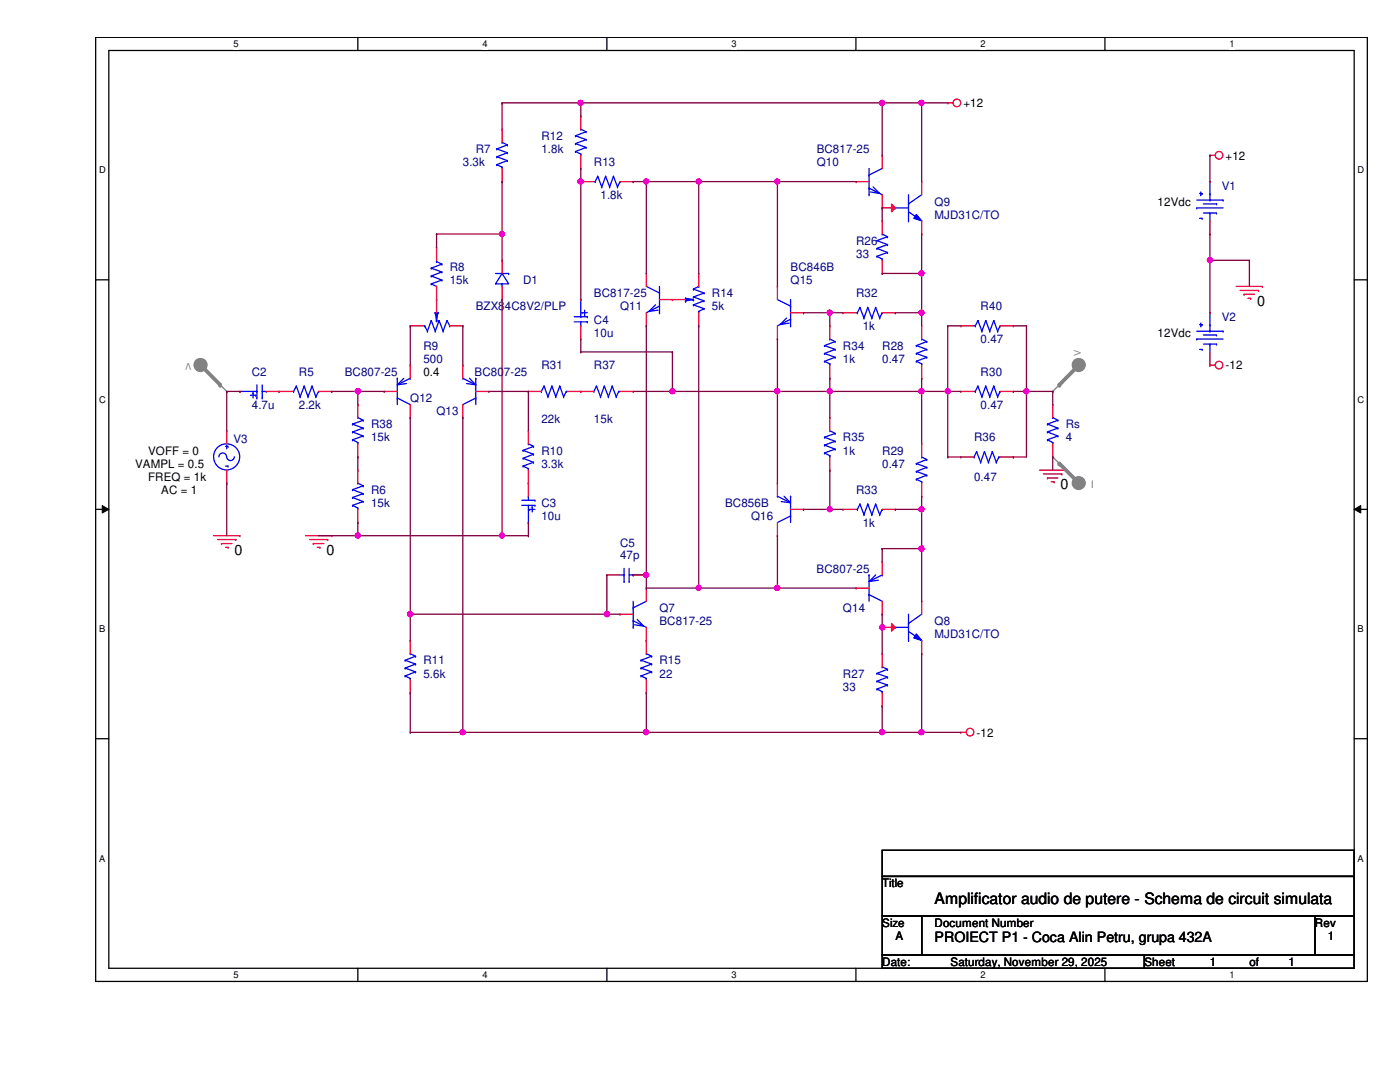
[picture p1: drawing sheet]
<svg xmlns="http://www.w3.org/2000/svg" width="279mm" height="216mm" viewBox="0 0 279 216" stroke-linecap="round" stroke-linejoin="round" font-family="sans-serif">
<path d="M19.1 7.5h253.8v188.3h-253.8zM21.7 10.1h248.6v183.1h-248.6z" fill="none" stroke="#000" stroke-width=".25"/>
<g fill="#fff">
<path d="M46.6 7.7h1v2.1h-1z"/>
<path d="M46.6 193.5h1v2.1h-1z"/>
</g>
<path d="M71.4 7.5v2.6M71.4 193.2v2.6" fill="none" stroke="#000" stroke-width=".25"/>
<g fill="#fff">
<path d="M96.3 7.7h1v2.1h-1z"/>
<path d="M96.3 193.5h1v2.1h-1z"/>
</g>
<path d="M121.1 7.5v2.6M121.1 193.2v2.6" fill="none" stroke="#000" stroke-width=".25"/>
<g fill="#fff">
<path d="M146 7.7h1v2.1h-1z"/>
<path d="M146 193.5h1v2.1h-1z"/>
</g>
<path d="M170.8 7.5v2.6M170.8 193.2v2.6" fill="none" stroke="#000" stroke-width=".25"/>
<g fill="#fff">
<path d="M195.7 7.7h1v2.1h-1z"/>
<path d="M195.7 193.5h1v2.1h-1z"/>
</g>
<path d="M220.5 7.5v2.6M220.5 193.2v2.6" fill="none" stroke="#000" stroke-width=".25"/>
<g fill="#fff">
<path d="M245.4 7.7h1v2.1h-1z"/>
<path d="M245.4 193.5h1v2.1h-1z"/>
<path d="M19.8 32.9h1.3v2.1h-1.3z"/>
<path d="M270.9 32.9h1.3v2.1h-1.3z"/>
<path d="M19.8 78.7h1.3v2.1h-1.3z"/>
<path d="M270.9 78.7h1.3v2.1h-1.3z"/>
</g>
<path d="M19.1 55.8h2.6M270.3 55.8h2.6" fill="none" stroke="#000" stroke-width=".25"/>
<g fill="#fff">
<path d="M19.8 124.5h1.2v2.1h-1.2z"/>
<path d="M270.9 124.5h1.3v2.1h-1.3z"/>
</g>
<path d="M19.1 101.6h2.6M270.3 101.6h2.6" fill="none" stroke="#000" stroke-width=".25"/>
<path d="M20.4 100.9l1.3 .7-1.3 .8zM270.3 101.6l1.3-.7v1.5z" fill="#000"/>
<path d="M20.4 100.9l1.3 .7-1.3 .8zM270.3 101.6l1.3-.7v1.5z" fill="none" stroke="#000" stroke-width=".2"/>
<g fill="#fff">
<path d="M19.8 170.3h1.2v2h-1.2z"/>
<path d="M270.9 170.3h1.3v2h-1.3z"/>
</g>
<path d="M19.1 147.4h2.6M270.3 147.4h2.6M176.1 169.7h94.2v5.2h-94.2zM176.1 174.9h94.2v7.9h-94.2zM176.1 182.8h7.8v7.8h-7.8zM176.1 190.6h52.3v2.6h-52.3zM183.9 182.8h78.5v7.8h-78.5zM228.4 190.6h41.9v2.6h-41.9zM262.4 182.8h7.9v7.8h-7.9z" fill="none" stroke="#000" stroke-width=".25"/>
<g fill="none" stroke="#f00" stroke-width=".25">
<path d="M189.1 20.5h.1M189.1 20.5h1.1M241.5 31h.1M241.5 31h1M246.7 57.1h5.2M247.5 58h3.7M248.3 58.7h.1M248.3 58.7h2.1M249 59.5h.6M249.6 59.5h.1M251.2 58h.1M251.9 57.1h.1"/>
<path d="M241.5 72.9h.1M241.5 72.9h1M207.5 93.8h5.2M208.2 94.6h3.7M209 95.4h.1M209 95.4h2.1M209.8 96.1h.6M210.4 96.1h.1M211.9 94.6h.1M212.7 93.8h.1M42.6 106.9h5.3M43.4 107.7h3.7"/>
<path d="M44.2 108.5h.1M44.2 108.5h2.1M45 109.2h.5M45.5 109.2h.1M47.1 107.7h.1M47.9 106.9h.1M61 106.9h5.2M61.8 107.7h3.6M62.5 108.5h.1M62.5 108.5h2.1M63.3 109.2h.5M63.8 109.2h.1"/>
<path d="M65.4 107.7h.1M66.2 106.9h.1M191.8 146.1h.1M191.8 146.1h1"/>
<circle cx="191" cy="20.5" r=".76"/>
<circle cx="243.3" cy="31" r=".76"/>
<circle cx="243.3" cy="72.8" r=".76"/>
<circle cx="193.6" cy="146.1" r=".76"/>
</g>
<circle cx="215.3" cy="96.4" r="1.28" fill="#808080"/>
<g fill="none" stroke="#808080" stroke-width=".25">
<path d="M210.1 91.2h.1M210.1 91.2l5.2 5.2"/>
<circle cx="215.3" cy="96.4" r="1.28"/>
</g>
<path d="M211.4 92.5l3.9 3.9" fill="none" stroke="#808080" stroke-width=".76"/>
<circle cx="211.4" cy="92.5" r=".38" fill="#808080"/>
<circle cx="215.3" cy="72.8" r="1.3" fill="#808080"/>
<g fill="none" stroke="#808080" stroke-width=".25">
<path d="M210.1 78.1h.1M215.3 72.9l-5.2 5.2"/>
<circle cx="215.3" cy="72.8" r="1.3"/>
</g>
<path d="M215.3 72.9l-3.9 3.9" fill="none" stroke="#808080" stroke-width=".76"/>
<circle cx="211.4" cy="76.8" r=".38" fill="#808080"/>
<circle cx="40" cy="72.8" r="1.3" fill="#808080"/>
<g fill="none" stroke="#808080" stroke-width=".25">
<path d="M40 72.9l5.3 5.2M45.3 78.1h.1"/>
<circle cx="40" cy="72.8" r="1.3"/>
</g>
<path d="M40 72.9l3.9 3.9" fill="none" stroke="#808080" stroke-width=".76"/>
<circle cx="43.9" cy="76.8" r=".38" fill="#808080"/>
<g fill="none" stroke="#00f" stroke-width=".25">
<path d="M99.1 32.9h.1M99.1 31.3h.1M99.1 29.7h.1M99.1 32.9l1.1 .5M99.1 31.3l2.2 .7M99.1 29.7l2.2 .8M100.2 28.4h.1M100.2 33.4h.1M100.2 28.4l1.1 .5M100.2 33.4v.2M101.3 32h.1M101.3 30.5h.1"/>
<path d="M101.3 28.9h.1M101.3 32l-2.2 .9M101.3 30.5l-2.2 .8M101.3 28.9l-2.2 .8M114.9 30.2h.1M114.9 28.7h.1M114.9 27.1h.1M114.9 30.2l1 .5M114.9 28.7l2.1 .7M114.9 27.1l2.1 .8M115.9 25.8h.1M115.9 30.7h.1"/>
<path d="M115.9 25.8l1.1 .5M115.9 30.7v.3M117 29.4h.1M117 27.9h.1M117 26.3h.1M117 29.4l-2.1 .8M117 27.9l-2.1 .8M117 26.3l-2.1 .8M118.5 36.2h.3M118.8 36.2h.1M119.3 35.2h.1M119.3 35.2l-.5 1"/>
<path d="M119.3 35.2l.8 2.1M120.1 37.3h.1M120.9 35.2h.1M120.9 35.2l-.8 2.1M120.9 35.2l.8 2.1M121.7 37.3h.1M122.4 35.2h.1M122.4 35.2l-.7 2.1M122.4 35.2l.8 2.1M123.2 37.3h.1M123.7 36.2h.1M123.7 36.2l-.5 1.1"/>
<path d="M181.3 38.9v5.2M183.9 38.9l-2.6 1.8M238.8 39.9h5.3M239.4 38.6h.5M239.6 38.9h.1M239.6 38.3v.6M239.9 38.6h.1M241.5 39.9h.1M241.5 36.2h.1M241.5 36.2v3.7M244.1 39.9h.1M86.1 53.5h.1"/>
<path d="M86.1 55.1h.1M86.1 56.6h.1M86.1 53.5l2.1 .8M86.1 55.1l2.1 .8M86.1 56.6l1 .5M87.1 57.1h.1M87.1 52.2h.1M87.1 51.9v.3M87.1 52.2l1.1 .5M88.2 52.7h.1M88.2 54.3h.1M88.2 55.9h.1"/>
<path d="M88.2 52.7l-2.1 .8M88.2 54.3l-2.1 .8M88.2 55.9l-2.1 .7M115.9 59.8h.1M115.9 59.8v3.4M129 57.1l2.6 1.4M131.6 58.5h.1M131.6 57.1v5.3M136.8 59.5h.1M136.8 59.5l1.6 .3M136.8 59.5v.5M136.8 59.8h1.6"/>
<path d="M138.4 59.3h.1M138.4 57.7h.1M138.4 59.8h.1M138.4 59.3l2.1 .7M138.4 57.7l2.1 .8M138.4 59.8l-1.6 .2M139.4 57.1h.1M139.4 57.1l-1 .6M140.5 58.5h.1M140.5 58.5l-2.1 .8M175 51.1h.1M175 49.6h.1"/>
<path d="M175 48h.1M175 51.1l1.1 .6M175 49.6l2.1 .8M175 48l2.1 .8M176.1 46.7h.1M176.1 51.7h.1M176.1 46.7l1 .5M176.1 51.7v.2M177.1 50.4h.1M177.1 48.8h.1M177.1 47.2h.1M177.1 50.4l-2.1 .7"/>
<path d="M177.1 48.8l-2.1 .8M177.1 47.2l-2.1 .8M178.7 41.5h.1M178.7 41.5h2.6M181.3 40.7h.1M181.3 44.1h.1M181.3 42.2l2.6 1.9M183.9 44.1h.1M238.8 41.5h.1M238.8 41.5h5.3M239.4 43.6h.5M239.9 43.6h.1"/>
<path d="M240.2 40.7h2.6M240.2 42.5h2.6M241.5 42.5h.1M241.5 42.5v1.6M242.8 40.7h.1M242.8 42.5h.1M47.9 78.1h.1M47.9 78.1h3.4M50 78.9h1M50.5 78.4h.1M50.5 78.4v1M51 78.9h.1"/>
<path d="M51.3 79.4h.1M51.3 78.1h.1M51.3 76.8v2.6M52.3 79.4h.1M52.3 78.1h.8M52.3 76.8v2.6M53.1 78.1h.1M58.3 78.1h.3M58.6 78.1h.1M59.1 77h.1M59.1 77l-.5 1.1M59.1 77l.8 2.2"/>
<path d="M59.9 79.2h.1M60.7 77h.1M60.7 77l-.8 2.2M60.7 77l.8 2.2M61.5 79.2h.1M62.3 77h.1M62.3 77l-.8 2.2M62.3 77l.7 2.2M63 79.2h.1M63.6 78.1h.1M63.6 78.1l-.6 1.1M84.5 65h.3"/>
<path d="M84.8 65h.1M84.8 65l.5 1.1M85.3 66.1h.1M86.1 64h.1M86.1 64l-.8 2.1M86.1 64l.8 2.1M86.9 66.1h.1M86.9 62.4h.1M86.9 62.4l.2 1.6M86.9 62.4h.5M87.1 64h.1M87.1 62.4v1.6"/>
<path d="M87.4 62.4h.1M87.4 62.4l-.3 1.6M87.6 64h.1M87.6 64l.8 2.1M87.6 64l-.7 2.1M88.4 66.1h.1M89.2 64h.1M89.2 64l-.8 2.1M89.2 64l.5 1M89.7 65h.1M108 78.1h.1M108.6 77h.1"/>
<path d="M108.6 77l.7 2.2M108.6 77l-.6 1.1M109.3 79.2h.1M110.2 77h.1M110.2 77l.7 2.2M110.2 77l-.9 2.2M110.9 79.2h.1M111.7 77h.1M111.7 77l.8 2.2M111.7 77l-.8 2.2M112.5 79.2h.1M113 78.1h.1"/>
<path d="M113 78.1l-.5 1.1M113 78.1h.3M114.6 63.2h2.6M114.6 64.2h2.6M115.9 65h.1M115.9 63.2h.1M115.9 64.2v.8M116.2 62.4h.1M116.2 62.4h1M116.7 62.9h.1M116.7 61.9v1M117.2 63.2h.1"/>
<path d="M117.2 64.2h.1M130.8 60.8l-1.3 1.3 1.8-.2M131.6 61.1h.1M131.6 62.4h.1M131.6 61.1l-2.6 1.3M136.8 60h.1M138.4 60.8h.1M138.4 60.8l2.1 .8M139.4 62.1h.1M139.4 62.1v.3M140.5 60h.1M140.5 61.6h.1"/>
<path d="M140.5 60l-2.1 .8M140.5 61.6l-1.1 .5M164.5 72.1h.1M164.5 70.5h.1M164.5 69h.1M164.5 72.1l1.1 .5M164.5 70.5l2.2 .8M164.5 69l2.2 .7M165.6 67.6h.1M165.6 72.6h.1M165.6 72.6v.3M165.6 67.6l1.1 .6"/>
<path d="M166.7 71.3h.1M166.7 69.7h.1M166.7 68.2h.1M166.7 71.3l-2.2 .8M166.7 69.7l-2.2 .8M166.7 68.2l-2.2 .8M182.9 72.1h.1M182.9 70.5h.1M182.9 69h.1M182.9 72.1l1 .5M182.9 70.5l2.1 .8M182.9 69l2.1 .7"/>
<path d="M183.9 67.6h.1M183.9 72.6h.1M183.9 67.6l1.1 .6M183.9 72.6v.3M185 71.3h.1M185 69.7h.1M185 68.2h.1M185 71.3l-2.1 .8M185 69.7l-2.1 .8M185 68.2l-2.1 .8M194.4 78.1h.2M194.6 78.1h.1"/>
<path d="M195.2 77h.1M195.2 77l-.6 1.1M195.2 77l.8 2.2M196 79.2h.1M196.7 77h.1M196.7 77l-.7 2.2M196.7 77l.8 2.2M197.5 79.2h.1M198.3 77h.1M198.3 77l-.8 2.2M198.3 77l.8 2.2M199.1 79.2h.1"/>
<path d="M199.6 78.1h.1M199.6 78.1l-.5 1.1M238.8 67.6h.1M238.8 67.6h5.3M238.8 66.1h5.3M239.4 64.8h.5M239.4 69.7h.5M239.6 65h.1M239.6 64.5v.5M239.9 64.8h.1M239.9 69.7h.1M240.2 66.8h2.6"/>
<path d="M240.2 68.7h2.6M241.5 66.1h.1M241.5 68.7h.1M241.5 62.4h.1M241.5 62.4v3.7M241.5 68.7v1.5M242.8 66.8h.1M242.8 68.7h.1M244.1 66.1h.1M70.4 99.3h.1M70.4 97.7h.1M70.4 87.8h.1"/>
<path d="M70.4 86.2h.1M70.4 84.6h.1M70.4 99.3l2.1 .8M70.4 97.7l2.1 .8M70.4 87.8l1 .5M70.4 86.2l2.1 .8M70.4 84.6l2.1 .8M71.4 96.4h.1M71.4 83.3h.1M71.4 88.3h.1M71.4 96.4l1.1 .5M71.4 88.3v.3"/>
<path d="M71.4 83.3l1.1 .6M72.5 98.5h.1M72.5 96.9h.1M72.5 87h.1M72.5 85.4h.1M72.5 83.9h.1M72.5 98.5l-2.1 .8M72.5 96.9l-2.1 .8M72.5 87l-2.1 .8M72.5 85.4l-2.1 .8M72.5 83.9l-2.1 .7M104.1 99.8h2.7"/>
<path d="M105.5 99h.1M105.5 99v.8M106.8 99.8h.1M155.2 99h.1M155.2 99l2.6 1.3M156.5 99l1.3 1.3-1.9-.2M157.8 99h.1M157.8 99v5.3M164.5 90.4h.1M164.5 88.8h.1M164.5 87.2h.1M164.5 90.4l1.1 .5"/>
<path d="M164.5 88.8l2.2 .8M164.5 87.2l2.2 .9M165.6 85.9h.1M165.6 90.9h.1M165.6 85.9l1.1 .6M165.6 90.9v.3M166.7 89.6h.1M166.7 88.1h.1M166.7 86.5h.1M166.7 89.6l-2.2 .8M166.7 88.1l-2.2 .7M166.7 86.5l-2.2 .7"/>
<path d="M194.4 91.2h.1M194.9 90.1h.1M194.9 90.1l.8 2.1M194.9 90.1l-.5 1.1M195.7 92.2h.1M196.5 90.1h.1M196.5 90.1l.8 2.1M196.5 90.1l-.8 2.1M197.3 92.2h.1M198 90.1h.1M198 90.1l.8 2.1M198 90.1l-.7 2.1"/>
<path d="M198.8 92.2h.1M199.3 91.2h.1M199.3 91.2l-.5 1M199.3 91.2h.3M209 87.8h.1M209 86.2h.1M209 84.6h.1M209 87.8l1.1 .5M209 86.2l2.1 .8M209 84.6l2.1 .8M210.1 83.3h.1M210.1 88.3h.1"/>
<path d="M210.1 83.3l1 .6M210.1 88.3v.3M211.1 87h.1M211.1 85.4h.1M211.1 83.9h.1M211.1 87l-2.1 .8M211.1 85.4l-2.1 .8M211.1 83.9l-2.1 .7M70.4 100.8h.1M70.4 100.8l1 .6M71.4 101.4h.1M71.4 101.4v.2"/>
<path d="M72.5 100.1h.1M72.5 100.1l-2.1 .7M104.1 100.8h2.7M105.5 100.8h.1M105.5 104.3h.1M105.5 100.8v3.5M105.7 101.6h.1M105.7 101.6h1.1M106.2 101.1h.1M106.2 101.1v1M106.8 100.8h.1M157.8 103h.1"/>
<path d="M157.8 103l-2.6 1.3M173.4 118.7h.1M173.4 114.7h.1M173.4 118.7l2.7 1.3M173.4 114.7v5.3M174.8 114.7l-1.4 1.3 1.9-.2M176.1 114.7h.1M176.1 114.7l-2.7 1.3M80.9 134.9h.1M80.9 133.3h.1M80.9 131.7h.1M80.9 134.9l1 .5"/>
<path d="M80.9 133.3l2 .8M80.9 131.7l2 .8M81.9 130.4h.1M81.9 135.4h.1M81.9 130.4l1 .5M81.9 135.4v.2M82.9 134.1h.1M82.9 132.5h.1M82.9 130.9h.1M82.9 134.1l-2 .8M82.9 132.5l-2 .8M82.9 130.9l-2 .8"/>
<path d="M127.9 134.9h.1M127.9 133.3h.1M127.9 131.7h.1M127.9 134.9l1.1 .5M127.9 133.3l2.1 .8M127.9 131.7l2.1 .8M129 130.4h.1M129 135.4h.1M129 130.4l1 .5M129 135.4v.2M130 134.1h.1M130 132.5h.1"/>
<path d="M130 130.9h.1M130 134.1l-2.1 .8M130 132.5l-2.1 .8M130 130.9l-2.1 .8M175 137.5h.1M175 135.9h.1M175 134.4h.1M175 137.5l1.1 .5M175 135.9l2.1 .8M175 134.4l2.1 .7M176.1 133.1h.1M176.1 138h.1"/>
<path d="M176.1 138v.3M176.1 133.1l1 .5M177.1 136.7h.1M177.1 135.1h.1M177.1 133.6h.1M177.1 136.7l-2.1 .8M177.1 135.1l-2.1 .8M177.1 133.6l-2.1 .8"/>
</g>
<g fill="none" stroke="#f00" stroke-width=".25">
<path d="M100.2 25.8h.1M100.2 36.2h.1M100.2 25.8v2.6M100.2 33.6v2.6M115.9 23.2h.1M115.9 33.6h.1M115.9 36.2h.1M115.9 23.2v2.6M115.9 31v2.6M115.9 36.2h2.6M123.7 36.2h2.7M126.4 36.2h.1"/>
<path d="M241.5 36.2h.1M87.1 59.8h.1M87.1 49.3h.1M87.1 49.3v2.6M87.1 57.1v5.3M115.9 59.8h.1M129 54.6h.1M129 54.6v2.5M131.6 59.8h5.2M134.2 59.8h.1M139.4 54.6h.1M139.4 54.6v2.5"/>
<path d="M176.1 44.1h.1M176.1 54.6h.1M176.1 44.1v2.6M176.1 51.9v2.7M241.5 46.7h.1M241.5 44.1v2.6M47.9 78.1h.1M53.1 78.1h5.2M55.7 78.1h.1M63.6 78.1h2.6M66.2 78.1h.1M81.9 65h.1"/>
<path d="M81.9 65h2.6M89.7 65h2.7M92.4 65h.1M105.5 78.1h.1M105.5 78.1h2.5M113.3 78.1h2.6M115.9 67.6h.1M115.9 78.1h.1M115.9 65v2.6M129 65h.1M129 62.4v2.6M139.4 65h.1"/>
<path d="M139.4 62.4v2.6M165.6 65h.1M165.6 75.5h.1M165.6 65v2.6M165.6 72.9v2.6M183.9 65h.1M183.9 75.5h.1M183.9 65v2.6M183.9 72.9v2.6M191.8 78.1h.1M191.8 78.1h2.6M199.6 78.1h2.6"/>
<path d="M202.2 78.1h.1M241.5 62.4h.1M241.5 72.9h.1M241.5 70.2v2.7M71.4 93.8h.1M71.4 80.7h.1M71.4 91.2h.1M71.4 80.7v2.6M71.4 88.6v2.6M71.4 93.8v2.6M105.5 96.4h.1M105.5 96.4v2.6"/>
<path d="M155.2 96.4h.1M155.2 96.4v2.6M165.6 83.3h.1M165.6 93.8h.1M165.6 83.3v2.6M165.6 91.2v2.6M191.8 91.2h.1M191.8 91.2h2.6M199.6 91.2h2.6M202.2 91.2h.1M210.1 80.7h.1M210.1 91.2h.1"/>
<path d="M210.1 80.7v2.6M210.1 88.6v2.6M71.4 104.3h.1M71.4 101.6v2.7M105.5 104.3h.1M155.2 106.9h.1M155.2 104.3v2.6M157.8 101.6h2.6M160.4 101.6h.1M170.9 117.3h.1M170.9 117.3h2.5M176.1 112.1h.1"/>
<path d="M176.1 112.1v2.6M176.1 120v2.6M81.9 127.8h.1M81.9 138.3h.1M81.9 127.8v2.6M81.9 135.6v2.7M129 127.8h.1M129 138.3h.1M129 127.8v2.6M129 135.6v2.7M176.1 122.6h.1M176.1 130.4h.1"/>
<path d="M176.1 130.4v2.7M176.1 138.3v2.6M176.1 140.9h.1"/>
</g>
<path d="M182.9 42.8l1 1.3-1.5-.5z" fill="#00f"/>
<path d="M182.9 42.8l1 1.3-1.5-.5z" fill="none" stroke="#00f" stroke-width=".25"/>
<path d="M177.9 40.7l.8 .8-.8 .7z" fill="#f00"/>
<g fill="none" stroke="#f00" stroke-width=".25">
<path d="M183.9 36.2h.1M183.9 36.2v2.7M100.2 59.8h.1M100.2 51.9h.1M100.2 51.9v2.7M100.2 57.1v2.7M176.1 41.5h.1M176.1 41.5h2.6M177.9 40.7l.8 .8-.8 .7zM183.9 46.7h.1M183.9 44.1v2.6M168.2 62.4h.1"/>
<path d="M168.2 62.4h2.7M176.1 62.4h2.6M178.7 62.4h.1M45.3 85.9h.1M45.3 96.4h.1M45.3 85.9v2.7M45.3 93.8v2.6M183.9 88.6h.1M183.9 99h.1M183.9 88.6v2.6M183.9 96.4v2.6"/>
</g>
<g fill="none" stroke="#00f" stroke-width=".25">
<path d="M98.9 54.6h2.6M100.2 56.6h.1M100.2 54.6l1.3 2h-2.6zM100.2 56.6v.5M101.5 54.6h.1M170.9 62.4h.2M171.1 62.4h.1M171.6 61.3h.1M171.6 61.3l-.5 1.1M171.6 61.3l.8 2.2M172.4 63.5h.1M173.2 61.3h.1"/>
<path d="M173.2 61.3l-.8 2.2M173.2 61.3l.8 2.2M174 63.5h.1M174.8 61.3h.1M174.8 61.3l-.8 2.2M174.8 61.3l.8 2.2M175.6 63.5h.1M176.1 62.4h.1M176.1 62.4l-.5 1.1M45 93h.5M45 89.1h.5M45.2 91.1a.76 .76 0 0 0-.8-.7 .76 .76 0 0 0-.7 .8"/>
<path d="M45.3 89.4h.1M45.3 88.8v.6M45.5 93h.1M45.5 89.1h.1M46.8 91.1a.76 .76 0 0 1-.8 .8 .76 .76 0 0 1-.7-.7M182.9 95.6h.1M182.9 94.1h.1M182.9 92.5h.1M182.9 95.6l1 .5M182.9 94.1l2.1 .7M182.9 92.5l2.1 .8M183.9 91.2h.1"/>
<path d="M183.9 96.1h.1M183.9 91.2l1.1 .5M183.9 96.1v.3M185 94.8h.1M185 93.3h.1M185 91.7h.1M185 94.8l-2.1 .8M185 93.3l-2.1 .8M185 91.7l-2.1 .8M178.7 125.2h.1M178.7 125.2h2.6M181.3 124.4h.1"/>
<path d="M181.3 127.8h.1M181.3 126l2.6 1.8M181.3 122.6v5.2M183.9 127.8h.1M183.9 122.6l-2.6 1.8"/>
<circle cx="45.2" cy="91.2" r="2.61"/>
</g>
<path d="M182.9 126.5l1 1.3-1.5-.5z" fill="#00f"/>
<path d="M182.9 126.5l1 1.3-1.5-.5z" fill="none" stroke="#00f" stroke-width=".25"/>
<path d="M177.9 124.4l.8 .8-.8 .7z" fill="#f00"/>
<g fill="none" stroke="#f00" stroke-width=".25">
<path d="M170.9 36.2h.1M170.9 36.2h2.5M176.1 31h.1M176.1 31v2.6M176.1 38.9v2.6M155.2 57.1h.1M155.2 57.1v2.7M176.1 41.5h.1M76.7 78.1h.1M76.7 78.1h2.6M81.9 72.9h.1M81.9 72.9v2.6"/>
<path d="M92.4 72.9h.1M92.4 72.9v2.6M95 78.1h2.6M97.6 78.1h.1M115.9 78.1h.1M115.9 78.1h2.6M123.7 78.1h2.7M126.4 78.1h.1M155.2 67.6h.1M155.2 65v2.6M157.8 62.4h2.6M160.4 62.4h.1"/>
<path d="M191.8 65h.1M191.8 65h2.6M199.6 65h2.6M202.2 65h.1M81.9 83.3h.1M81.9 80.7v2.6M92.4 83.3h.1M92.4 80.7v2.6M105.5 85.9h.1M105.5 96.4h.1M105.5 85.9v2.7M105.5 93.8v2.6"/>
<path d="M121.1 114.7h.1M121.1 114.7h2.6M126.4 114.7h2.6M129 114.7h.1M129 117.3h.1M129 117.3v2.7M168.2 101.6h.1M168.2 101.6h2.7M176.1 101.6h2.6M178.7 101.6h.1M183.9 120h.1M183.9 120v2.6"/>
<path d="M123.7 122.6h.1M123.7 122.6h2.7M129 127.8h.1M129 125.2v2.6M176.1 125.2h.1M176.1 125.2h2.6M177.9 124.4l.8 .8-.8 .7zM183.9 130.4h.1M183.9 127.8v2.6"/>
</g>
<g fill="none" stroke="#00f" stroke-width=".25">
<path d="M173.4 34.9h.1M173.4 37.5h.1M173.4 38.9h.1M173.4 37.5l2.7 1.4M173.4 33.6v5.3M174.2 37.3l1.4 1.3-1.9-.3M176.1 33.6l-2.7 1.3M155.2 59.8l2.6 1.3M157.8 59.8v5.2M79.3 79.4h.1M79.3 75.5h.1M79.3 79.4l2.6 1.3"/>
<path d="M79.3 75.5v5.2M80.6 75.5l-1.3 1.3 1.8-.3M81.9 75.5h.1M81.9 75.5l-2.6 1.3M92.4 75.5h.1M92.4 75.5l2.6 1.3M93.7 75.5l1.3 1.3-1.9-.3M95 79.4h.1M95 75.5h.1M95 79.4l-2.6 1.3M95 75.5v5.2M118.5 78.1h.1"/>
<path d="M119 77h.1M119 77l.8 2.2M119 77l-.5 1.1M119.8 79.2h.1M120.6 77h.1M120.6 77l.8 2.2M120.6 77l-.8 2.2M121.4 79.2h.1M122.2 77h.1M122.2 77l.8 2.2M122.2 77l-.8 2.2M123 79.2h.1"/>
<path d="M123.5 78.1h.1M123.5 78.1l-.5 1.1M123.5 78.1h.2M157 63.5l-1.3 1.3 1.8-.3M157.8 61.1h.1M157.8 63.7h.1M157.8 65h.1M157.8 63.7l-2.6 1.3M194.4 65h.2M194.6 65h.1M195.2 64h.1M195.2 64l-.6 1"/>
<path d="M195.2 64l.8 2.1M196 66.1h.1M196.7 64h.1M196.7 64l-.7 2.1M196.7 64l.8 2.1M197.5 66.1h.1M198.3 64h.1M198.3 64l-.8 2.1M198.3 64l.8 2.1M199.1 66.1h.1M199.6 65h.1M199.6 65l-.5 1.1"/>
<path d="M104.4 93h.1M104.4 91.4h.1M104.4 89.9h.1M104.4 93l1.1 .5M104.4 91.4l2.1 .8M104.4 89.9l2.1 .7M105.5 88.6h.1M105.5 93.5h.1M105.5 88.6l1 .5M105.5 93.5v.3M106.5 92.2h.1M106.5 90.6h.1"/>
<path d="M106.5 89.1h.1M106.5 92.2l-2.1 .8M106.5 90.6l-2.1 .8M106.5 89.1l-2.1 .8M123.7 114.7h.8M124.5 116h.1M124.5 114.7h.1M124.5 113.4v2.6M125.6 116h.1M125.6 113.4v2.6M125.6 114.7h.8M126.4 114.7h.1"/>
<path d="M126.4 120v5.2M129 120l-2.6 1.3M170.9 101.6h.2M171.1 101.6h.1M171.6 100.6h.1M171.6 100.6l-.5 1M171.6 100.6l.8 2.1M172.4 102.7h.1M173.2 100.6h.1M173.2 100.6l-.8 2.1M173.2 100.6l.8 2.1M174 102.7h.1"/>
<path d="M174.8 100.6h.1M174.8 100.6l-.8 2.1M174.8 100.6l.8 2.1M175.6 102.7h.1M176.1 101.6h.1M176.1 101.6l-.5 1.1M126.4 121.3h.1M126.4 123.9h.1M126.4 125.2h.1M126.4 123.9l2.6 1.3M127.2 123.6l1.2 1.3-1.8-.2"/>
</g>
<path d="M100.2 20.5h.1M100.2 20.5h75.9M115.9 20.5h.1" fill="none" stroke="#800040" stroke-width=".25"/>
<circle cx="176.1" cy="20.5" r=".51" fill="#f0f"/>
<circle cx="176.1" cy="20.5" r=".51" fill="none" stroke="#f0f" stroke-width=".25"/>
<circle cx="115.9" cy="20.5" r=".51" fill="#f0f"/>
<circle cx="115.9" cy="20.5" r=".51" fill="none" stroke="#f0f" stroke-width=".25"/>
<path d="M176.1 20.5h.1M176.1 20.5h7.8" fill="none" stroke="#800040" stroke-width=".25"/>
<circle cx="183.9" cy="20.5" r=".51" fill="#f0f"/>
<circle cx="183.9" cy="20.5" r=".51" fill="none" stroke="#f0f" stroke-width=".25"/>
<path d="M100.2 36.2h.1M100.2 36.2v10.5M176.1 20.5h.1M176.1 20.5v10.5M183.9 20.5h.1M183.9 20.5v15.7M183.9 20.5h5.2" fill="none" stroke="#800040" stroke-width=".25"/>
<circle cx="100.2" cy="46.7" r=".5" fill="#f0f"/>
<circle cx="100.2" cy="46.7" r=".5" fill="none" stroke="#f0f" stroke-width=".25"/>
<path d="M115.9 33.6h.1M115.9 33.6v2.6M126.4 36.2h.1M126.4 36.2h2.6M139.4 36.2h.1M139.4 36.2h15.8M139.4 36.2v18.4" fill="none" stroke="#800040" stroke-width=".25"/>
<circle cx="155.1" cy="36.2" r=".5" fill="#f0f"/>
<circle cx="155.1" cy="36.2" r=".5" fill="none" stroke="#f0f" stroke-width=".25"/>
<circle cx="139.4" cy="36.2" r=".49" fill="#f0f"/>
<circle cx="139.4" cy="36.2" r=".49" fill="none" stroke="#f0f" stroke-width=".25"/>
<path d="M155.2 36.2h.1M155.2 36.2v20.9M155.2 36.2h15.7M87.1 46.7h.1M87.1 46.7h13.1M176.1 54.6h.1M176.1 54.6h7.8M183.9 46.7h.1M183.9 54.6h.1M183.9 46.7v15.7" fill="none" stroke="#800040" stroke-width=".25"/>
<circle cx="183.9" cy="62.4" r=".5" fill="#f0f"/>
<circle cx="183.9" cy="62.4" r=".5" fill="none" stroke="#f0f" stroke-width=".25"/>
<circle cx="183.9" cy="54.5" r=".51" fill="#f0f"/>
<circle cx="183.9" cy="54.5" r=".51" fill="none" stroke="#f0f" stroke-width=".25"/>
<path d="M241.5 31h.1M241.5 31v5.2M160.4 62.4h.1M160.4 62.4h7.8M165.6 62.4h.1M165.6 62.4v2.6" fill="none" stroke="#800040" stroke-width=".25"/>
<circle cx="165.6" cy="62.4" r=".49" fill="#f0f"/>
<circle cx="165.6" cy="62.4" r=".49" fill="none" stroke="#f0f" stroke-width=".25"/>
<path d="M81.9 65h.1M81.9 65v7.9M92.4 65h.1M92.4 65v7.9M129 65h.1M129 65v49.7M178.7 62.4h.1M178.7 62.4h5.2M183.9 62.4h.1M183.9 62.4v2.6" fill="none" stroke="#800040" stroke-width=".25"/>
<circle cx="129" cy="114.7" r=".5" fill="#f0f"/>
<circle cx="129" cy="114.7" r=".5" fill="none" stroke="#f0f" stroke-width=".25"/>
<g fill="none" stroke="#800040" stroke-width=".25">
<path d="M241.5 46.7h.1M241.5 46.7v5.2M45.3 78.1h.1M45.3 78.1h2.6M45.3 78.1v7.8M66.2 78.1h.1M66.2 78.1h5.2M139.4 65h.1M139.4 65v52.3M155.2 67.6h.1M155.2 78.1h.1M155.2 67.6v28.8"/>
<path d="M165.6 75.5h.1M165.6 78.1h.1M165.6 75.5v7.8M183.9 75.5h.1M183.9 75.5v2.6h-28.7"/>
</g>
<circle cx="165.6" cy="78.1" r=".5" fill="#f0f"/>
<circle cx="165.6" cy="78.1" r=".5" fill="none" stroke="#f0f" stroke-width=".25"/>
<path d="M183.9 78.1h.1M183.9 78.1h5.2M183.9 78.1v10.5" fill="none" stroke="#800040" stroke-width=".25"/>
<circle cx="183.9" cy="78.1" r=".51" fill="#f0f"/>
<circle cx="183.9" cy="78.1" r=".51" fill="none" stroke="#f0f" stroke-width=".25"/>
<path d="M241.5 51.9h.1M241.5 51.9h7.8M241.5 51.9v10.5" fill="none" stroke="#800040" stroke-width=".25"/>
<circle cx="241.5" cy="51.9" r=".51" fill="#f0f"/>
<circle cx="241.5" cy="51.9" r=".51" fill="none" stroke="#f0f" stroke-width=".25"/>
<path d="M249.3 51.9h.1M249.3 51.9v5.2M81.9 83.3h.1M81.9 83.3v39.3" fill="none" stroke="#800040" stroke-width=".25"/>
<circle cx="81.9" cy="122.5" r=".51" fill="#f0f"/>
<circle cx="81.9" cy="122.5" r=".51" fill="none" stroke="#f0f" stroke-width=".25"/>
<path d="M92.4 83.3h.1M92.4 83.3v62.8" fill="none" stroke="#800040" stroke-width=".25"/>
<circle cx="92.3" cy="146.1" r=".51" fill="#f0f"/>
<circle cx="92.3" cy="146.1" r=".51" fill="none" stroke="#f0f" stroke-width=".25"/>
<path d="M45.3 96.4h.1M45.3 96.4v10.5M165.6 93.8h.1M165.6 93.8v7.8M183.9 99h.1M183.9 99v2.6M160.4 101.6h.1M160.4 101.6h7.8M165.6 101.6h.1" fill="none" stroke="#800040" stroke-width=".25"/>
<circle cx="165.6" cy="101.6" r=".49" fill="#f0f"/>
<circle cx="165.6" cy="101.6" r=".49" fill="none" stroke="#f0f" stroke-width=".25"/>
<path d="M178.7 101.6h.1M178.7 101.6h5.2M183.9 101.6h.1M183.9 101.6v7.9" fill="none" stroke="#800040" stroke-width=".25"/>
<circle cx="183.9" cy="109.5" r=".51" fill="#f0f"/>
<circle cx="183.9" cy="109.5" r=".51" fill="none" stroke="#f0f" stroke-width=".25"/>
<circle cx="183.9" cy="101.6" r=".5" fill="#f0f"/>
<circle cx="183.9" cy="101.6" r=".5" fill="none" stroke="#f0f" stroke-width=".25"/>
<path d="M71.4 106.9h.1M71.4 106.9h28.8" fill="none" stroke="#800040" stroke-width=".25"/>
<circle cx="71.4" cy="106.8" r=".51" fill="#f0f"/>
<circle cx="71.4" cy="106.8" r=".51" fill="none" stroke="#f0f" stroke-width=".25"/>
<path d="M139.4 117.3h.1M155.2 106.9h.1M155.2 106.9v10.4h-15.8" fill="none" stroke="#800040" stroke-width=".25"/>
<circle cx="155.1" cy="117.3" r=".51" fill="#f0f"/>
<circle cx="155.1" cy="117.3" r=".51" fill="none" stroke="#f0f" stroke-width=".25"/>
<circle cx="139.4" cy="117.3" r=".5" fill="#f0f"/>
<circle cx="139.4" cy="117.3" r=".5" fill="none" stroke="#f0f" stroke-width=".25"/>
<path d="M155.2 117.3h.1M155.2 117.3h15.7M81.9 122.6h.1M81.9 122.6h39.2" fill="none" stroke="#800040" stroke-width=".25"/>
<circle cx="121.1" cy="122.5" r=".51" fill="#f0f"/>
<circle cx="121.1" cy="122.5" r=".51" fill="none" stroke="#f0f" stroke-width=".25"/>
<g fill="none" stroke="#800040" stroke-width=".25">
<path d="M202.2 78.1h.1M202.2 78.1h2.7M204.9 78.1h.1M204.9 78.1v13.1h-2.7M210.1 78.1h.1M210.1 78.1v2.6M202.2 91.2h.1M210.1 91.2h.1M210.1 91.2v2.6M121.1 114.7h.1M121.1 114.7v7.9M81.9 122.6h.1"/>
<path d="M81.9 138.3h.1M81.9 122.6v5.2M81.9 138.3v7.8M129 138.3h.1M129 138.3v7.8h-47.1M183.9 130.4h.1M183.9 130.4v15.7M81.9 146.1h.1M92.4 146.1h.1M183.9 146.1h.1M183.9 146.1h7.9"/>
</g>
<circle cx="204.8" cy="78.1" r=".5" fill="#f0f"/>
<circle cx="204.8" cy="78.1" r=".5" fill="none" stroke="#f0f" stroke-width=".25"/>
<path d="M189.1 78.1h.1M189.1 78.1v13.1M204.9 78.1h.1M204.9 78.1h5.2M189.1 91.2h.1M189.1 91.2h2.7" fill="none" stroke="#800040" stroke-width=".25"/>
<circle cx="189.1" cy="78.1" r=".51" fill="#f0f"/>
<circle cx="189.1" cy="78.1" r=".51" fill="none" stroke="#f0f" stroke-width=".25"/>
<path d="M71.4 78.1h.1M71.4 78.1v2.6M189.1 78.1h.1M189.1 78.1h2.7M71.4 91.2h.1M71.4 91.2v2.6" fill="none" stroke="#800040" stroke-width=".25"/>
<circle cx="71.4" cy="78.1" r=".51" fill="#f0f"/>
<circle cx="71.4" cy="78.1" r=".51" fill="none" stroke="#f0f" stroke-width=".25"/>
<g fill="none" stroke="#800040" stroke-width=".25">
<path d="M87.1 46.7h.1M87.1 46.7v2.6M71.4 78.1h.1M71.4 78.1h5.3M105.5 78.1h.1M105.5 78.1v7.8M126.4 114.7h.1M126.4 114.7h2.6M129 117.3h.1M129 114.7h.1M129 117.3h10.4M129 114.7v2.6"/>
<path d="M176.1 109.5h.1M176.1 109.5h7.8M183.9 109.5h.1M183.9 109.5v10.5M121.1 122.6h.1M121.1 122.6h2.6M176.1 122.6h.1M176.1 125.2h.1M176.1 122.6v7.8"/>
</g>
<circle cx="176.1" cy="125.2" r=".51" fill="#f0f"/>
<circle cx="176.1" cy="125.2" r=".51" fill="none" stroke="#f0f" stroke-width=".25"/>
<path d="M129 36.2h.1M129 36.2v18.4M129 36.2h10.4M176.1 109.5h.1M176.1 109.5v2.6" fill="none" stroke="#800040" stroke-width=".25"/>
<circle cx="129" cy="36.2" r=".5" fill="#f0f"/>
<circle cx="129" cy="36.2" r=".5" fill="none" stroke="#f0f" stroke-width=".25"/>
<path d="M100.2 20.5h.1M100.2 20.5v5.3M115.9 36.2h.1M115.9 36.2v23.6" fill="none" stroke="#800040" stroke-width=".25"/>
<circle cx="115.9" cy="36.2" r=".5" fill="#f0f"/>
<circle cx="115.9" cy="36.2" r=".5" fill="none" stroke="#f0f" stroke-width=".25"/>
<path d="M100.2 59.8h.1M100.2 59.8v47.1" fill="none" stroke="#800040" stroke-width=".25"/>
<circle cx="100.2" cy="106.8" r=".5" fill="#f0f"/>
<circle cx="100.2" cy="106.8" r=".5" fill="none" stroke="#f0f" stroke-width=".25"/>
<path d="M100.2 46.7h.1M100.2 46.7v5.2M63.6 106.9h7.8M71.4 104.3h.1M71.4 106.9h.1M71.4 104.3v2.6M100.2 106.9h5.3M105.5 106.9h.1M105.5 104.3v2.6M129 146.1h47.1M176.1 146.1h.1" fill="none" stroke="#800040" stroke-width=".25"/>
<circle cx="128.9" cy="146.1" r=".51" fill="#f0f"/>
<circle cx="128.9" cy="146.1" r=".51" fill="none" stroke="#f0f" stroke-width=".25"/>
<circle cx="176.1" cy="146.1" r=".51" fill="#f0f"/>
<circle cx="176.1" cy="146.1" r=".51" fill="none" stroke="#f0f" stroke-width=".25"/>
<path d="M176.1 140.9h.1M176.1 140.9v5.2h7.8M183.9 146.1h.1" fill="none" stroke="#800040" stroke-width=".25"/>
<circle cx="183.9" cy="146.1" r=".51" fill="#f0f"/>
<circle cx="183.9" cy="146.1" r=".51" fill="none" stroke="#f0f" stroke-width=".25"/>
<path d="M134.2 70.2h.1M134.2 70.2v7.9h21M155.2 78.1h.1" fill="none" stroke="#800040" stroke-width=".25"/>
<circle cx="134.2" cy="78.1" r=".51" fill="#f0f"/>
<circle cx="134.2" cy="78.1" r=".51" fill="none" stroke="#f0f" stroke-width=".25"/>
<circle cx="155.1" cy="78.1" r=".51" fill="#f0f"/>
<circle cx="155.1" cy="78.1" r=".51" fill="none" stroke="#f0f" stroke-width=".25"/>
<g fill="none" stroke="#800040" stroke-width=".25">
<path d="M115.9 23.2h.1M115.9 20.5v2.7M176.1 41.5h.1M176.1 41.5v2.6M97.6 78.1h7.9M105.5 78.1h.1M115.9 70.2h.1M115.9 67.6v2.6M115.9 70.2h18.3M126.4 78.1h7.8M134.2 78.1h.1M134.2 70.2h.1"/>
<path d="M189.1 65h.1M189.1 78.1h.1M189.1 65h2.7M189.1 65v13.1M202.2 65h2.7M204.9 65h.1M204.9 78.1h.1M204.9 65v13.1"/>
</g>
<circle cx="176.1" cy="20.5" r=".51" fill="#f0f"/>
<circle cx="176.1" cy="20.5" r=".51" fill="none" stroke="#f0f" stroke-width=".25"/>
<circle cx="115.9" cy="20.5" r=".51" fill="#f0f"/>
<circle cx="115.9" cy="20.5" r=".51" fill="none" stroke="#f0f" stroke-width=".25"/>
<circle cx="183.9" cy="20.5" r=".51" fill="#f0f"/>
<circle cx="183.9" cy="20.5" r=".51" fill="none" stroke="#f0f" stroke-width=".25"/>
<circle cx="100.2" cy="46.7" r=".5" fill="#f0f"/>
<circle cx="100.2" cy="46.7" r=".5" fill="none" stroke="#f0f" stroke-width=".25"/>
<circle cx="155.1" cy="36.2" r=".5" fill="#f0f"/>
<circle cx="155.1" cy="36.2" r=".5" fill="none" stroke="#f0f" stroke-width=".25"/>
<circle cx="139.4" cy="36.2" r=".49" fill="#f0f"/>
<circle cx="139.4" cy="36.2" r=".49" fill="none" stroke="#f0f" stroke-width=".25"/>
<circle cx="183.9" cy="62.4" r=".5" fill="#f0f"/>
<circle cx="183.9" cy="62.4" r=".5" fill="none" stroke="#f0f" stroke-width=".25"/>
<circle cx="183.9" cy="54.5" r=".51" fill="#f0f"/>
<circle cx="183.9" cy="54.5" r=".51" fill="none" stroke="#f0f" stroke-width=".25"/>
<circle cx="165.6" cy="62.4" r=".49" fill="#f0f"/>
<circle cx="165.6" cy="62.4" r=".49" fill="none" stroke="#f0f" stroke-width=".25"/>
<circle cx="129" cy="114.7" r=".5" fill="#f0f"/>
<circle cx="129" cy="114.7" r=".5" fill="none" stroke="#f0f" stroke-width=".25"/>
<circle cx="165.6" cy="78.1" r=".5" fill="#f0f"/>
<circle cx="165.6" cy="78.1" r=".5" fill="none" stroke="#f0f" stroke-width=".25"/>
<circle cx="183.9" cy="78.1" r=".51" fill="#f0f"/>
<circle cx="183.9" cy="78.1" r=".51" fill="none" stroke="#f0f" stroke-width=".25"/>
<circle cx="241.5" cy="51.9" r=".51" fill="#f0f"/>
<circle cx="241.5" cy="51.9" r=".51" fill="none" stroke="#f0f" stroke-width=".25"/>
<circle cx="81.9" cy="122.5" r=".51" fill="#f0f"/>
<circle cx="81.9" cy="122.5" r=".51" fill="none" stroke="#f0f" stroke-width=".25"/>
<circle cx="92.3" cy="146.1" r=".51" fill="#f0f"/>
<circle cx="92.3" cy="146.1" r=".51" fill="none" stroke="#f0f" stroke-width=".25"/>
<circle cx="165.6" cy="101.6" r=".49" fill="#f0f"/>
<circle cx="165.6" cy="101.6" r=".49" fill="none" stroke="#f0f" stroke-width=".25"/>
<circle cx="183.9" cy="109.5" r=".51" fill="#f0f"/>
<circle cx="183.9" cy="109.5" r=".51" fill="none" stroke="#f0f" stroke-width=".25"/>
<circle cx="183.9" cy="101.6" r=".5" fill="#f0f"/>
<circle cx="183.9" cy="101.6" r=".5" fill="none" stroke="#f0f" stroke-width=".25"/>
<circle cx="71.4" cy="106.8" r=".51" fill="#f0f"/>
<circle cx="71.4" cy="106.8" r=".51" fill="none" stroke="#f0f" stroke-width=".25"/>
<circle cx="155.1" cy="117.3" r=".51" fill="#f0f"/>
<circle cx="155.1" cy="117.3" r=".51" fill="none" stroke="#f0f" stroke-width=".25"/>
<circle cx="139.4" cy="117.3" r=".5" fill="#f0f"/>
<circle cx="139.4" cy="117.3" r=".5" fill="none" stroke="#f0f" stroke-width=".25"/>
<circle cx="121.1" cy="122.5" r=".51" fill="#f0f"/>
<circle cx="121.1" cy="122.5" r=".51" fill="none" stroke="#f0f" stroke-width=".25"/>
<circle cx="204.8" cy="78.1" r=".5" fill="#f0f"/>
<circle cx="204.8" cy="78.1" r=".5" fill="none" stroke="#f0f" stroke-width=".25"/>
<circle cx="189.1" cy="78.1" r=".51" fill="#f0f"/>
<circle cx="189.1" cy="78.1" r=".51" fill="none" stroke="#f0f" stroke-width=".25"/>
<circle cx="71.4" cy="78.1" r=".51" fill="#f0f"/>
<circle cx="71.4" cy="78.1" r=".51" fill="none" stroke="#f0f" stroke-width=".25"/>
<circle cx="176.1" cy="125.2" r=".51" fill="#f0f"/>
<circle cx="176.1" cy="125.2" r=".51" fill="none" stroke="#f0f" stroke-width=".25"/>
<circle cx="129" cy="36.2" r=".5" fill="#f0f"/>
<circle cx="129" cy="36.2" r=".5" fill="none" stroke="#f0f" stroke-width=".25"/>
<circle cx="115.9" cy="36.2" r=".5" fill="#f0f"/>
<circle cx="115.9" cy="36.2" r=".5" fill="none" stroke="#f0f" stroke-width=".25"/>
<circle cx="100.2" cy="106.8" r=".5" fill="#f0f"/>
<circle cx="100.2" cy="106.8" r=".5" fill="none" stroke="#f0f" stroke-width=".25"/>
<circle cx="128.9" cy="146.1" r=".51" fill="#f0f"/>
<circle cx="128.9" cy="146.1" r=".51" fill="none" stroke="#f0f" stroke-width=".25"/>
<circle cx="176.1" cy="146.1" r=".51" fill="#f0f"/>
<circle cx="176.1" cy="146.1" r=".51" fill="none" stroke="#f0f" stroke-width=".25"/>
<circle cx="183.9" cy="146.1" r=".51" fill="#f0f"/>
<circle cx="183.9" cy="146.1" r=".51" fill="none" stroke="#f0f" stroke-width=".25"/>
<circle cx="134.2" cy="78.1" r=".51" fill="#f0f"/>
<circle cx="134.2" cy="78.1" r=".51" fill="none" stroke="#f0f" stroke-width=".25"/>
<circle cx="155.1" cy="78.1" r=".51" fill="#f0f"/>
<circle cx="155.1" cy="78.1" r=".51" fill="none" stroke="#f0f" stroke-width=".25"/>
<text font-size="3.1" x="186.5" y="180.3">Amplificator audio de putere - Schema de circuit simulata</text>
<g font-size="2.8">
<text x="250.9" y="61">0</text>
<text x="211.7" y="97.7">0</text>
<text x="46.8" y="110.7">0</text>
<text x="65.2" y="110.7">0</text>
<text x="186.5" y="187.9">PROIECT P1 - Coca Alin Petru, grupa 432A</text>
</g>
<g font-size="2.3">
<text x="192.3" y="21.4">+12</text>
<text x="244.6" y="31.9">+12</text>
<text x="231" y="41">12Vdc</text>
<text x="231" y="67.2">12Vdc</text>
<text x="84.5" y="75">0.4</text>
<text x="244.6" y="73.7">-12</text>
<text x="27" y="93.3">VAMPL = 0.5</text>
<text x="29.5" y="96">FREQ = 1k</text>
<text x="29.5" y="90.7">VOFF = 0</text>
<text x="32.2" y="98.6">AC = 1</text>
<text x="194.9" y="147">-12</text>
<text x="176.1" y="177">Title</text>
<text x="176.1" y="184.9">Size</text>
<text x="186.5" y="184.9">Document Number</text>
<text x="262.4" y="184.9">Rev</text>
<text x="178.7" y="187.5">A</text>
<text x="265" y="187.5">1</text>
<text x="176.1" y="192.7">Date:</text>
<text x="189.7" y="192.7">Saturday, November 29, 2025</text>
<text x="228.4" y="192.7">Sheet</text>
<text x="241.5" y="192.7">1</text>
<text x="249.3" y="192.7">of</text>
<text x="257.2" y="192.7">1</text>
</g>
<g font-size="2.3" fill="#000080">
<text x="108" y="27.9">R12</text>
<text x="92.4" y="33.1">3.3k</text>
<text x="95" y="30.6">R7</text>
<text x="108" y="30.6">1.8k</text>
<text x="118.5" y="33.1">R13</text>
<text x="163" y="33.1">Q10</text>
<text x="163" y="30.6">BC817-25</text>
<text x="119.8" y="39.7">1.8k</text>
<text x="186.5" y="41">Q9</text>
<text x="243.8" y="37.9">V1</text>
<text x="186.5" y="43.6">MJD31C/TO</text>
<text x="170.9" y="48.9">R26</text>
<text x="170.9" y="51.5">33</text>
<text x="89.7" y="54.1">R8</text>
<text x="89.7" y="56.7">15k</text>
<text x="104.4" y="56.7">D1</text>
<text x="118.5" y="59.3">BC817-25</text>
<text x="142.1" y="59.3">R14</text>
<text x="157.8" y="56.7">Q15</text>
<text x="157.8" y="54.1">BC846B</text>
<text x="170.9" y="59.3">R32</text>
<text x="95" y="61.9">BZX84C8V2/PLP</text>
<text x="118.5" y="64.6">C4</text>
<text x="123.7" y="61.9">Q11</text>
<text x="142.1" y="61.9">5k</text>
<text x="172.2" y="65.9">1k</text>
<text x="195.7" y="61.9">R40</text>
<text x="243.8" y="64">V2</text>
<text x="84.5" y="69.8">R9</text>
<text x="118.5" y="67.2">10u</text>
<text x="168.2" y="69.8">R34</text>
<text x="176.1" y="69.8">R28</text>
<text x="195.7" y="68.5">0.47</text>
<text x="50.2" y="75">C2</text>
<text x="59.6" y="75">R5</text>
<text x="68.8" y="75">BC807-25</text>
<text x="84.5" y="72.4">500</text>
<text x="94.7" y="75">BC807-25</text>
<text x="108" y="73.7">R31</text>
<text x="118.5" y="73.7">R37</text>
<text x="168.2" y="72.4">1k</text>
<text x="176.1" y="72.4">0.47</text>
<text x="195.7" y="75">R30</text>
<text x="50.2" y="81.6">4.7u</text>
<text x="59.6" y="81.6">2.2k</text>
<text x="81.9" y="80.3">Q12</text>
<text x="87.1" y="82.9">Q13</text>
<text x="195.7" y="81.6">0.47</text>
<text x="46.6" y="88.3">V3</text>
<text x="74" y="85.5">R38</text>
<text x="74" y="88.1">15k</text>
<text x="108" y="84.5">22k</text>
<text x="118.5" y="84.5">15k</text>
<text x="168.2" y="88.1">R35</text>
<text x="194.4" y="88.1">R36</text>
<text x="212.7" y="85.5">Rs</text>
<text x="212.7" y="88.1">4</text>
<text x="108" y="90.7">R10</text>
<text x="108" y="93.3">3.3k</text>
<text x="168.2" y="90.7">1k</text>
<text x="176.1" y="90.7">R29</text>
<text x="176.1" y="93.3">0.47</text>
<text x="194.4" y="96">0.47</text>
<text x="74" y="98.6">R6</text>
<text x="74" y="101.2">15k</text>
<text x="108" y="101.2">C3</text>
<text x="144.7" y="101.2">BC856B</text>
<text x="170.9" y="98.6">R33</text>
<text x="108" y="103.8">10u</text>
<text x="149.9" y="103.8">Q16</text>
<text x="172.2" y="105.1">1k</text>
<text x="123.7" y="109.1">C5</text>
<text x="123.7" y="111.6">47p</text>
<text x="163" y="114.3">BC807-25</text>
<text x="131.6" y="122.1">Q7</text>
<text x="131.6" y="124.7">BC817-25</text>
<text x="168.2" y="122.1">Q14</text>
<text x="186.5" y="124.7">Q8</text>
<text x="186.5" y="127.3">MJD31C/TO</text>
<text x="84.5" y="132.6">R11</text>
<text x="84.5" y="135.2">5.6k</text>
<text x="131.6" y="132.6">R15</text>
<text x="131.6" y="135.2">22</text>
<text x="168.2" y="135.2">R27</text>
<text x="168.2" y="137.8">33</text>
</g>
<text font-size="2.1" fill="#808080" x="217.7" y="97.3">I</text>
<g font-size="1.9">
<text x="46.6" y="9.4">5</text>
<text x="96.3" y="9.4">4</text>
<text x="146" y="9.4">3</text>
<text x="195.7" y="9.4">2</text>
<text x="245.4" y="9.4">1</text>
<text x="19.8" y="34.6">D</text>
<text x="270.9" y="34.6">D</text>
<text x="19.8" y="80.3">C</text>
<text x="270.9" y="80.3">C</text>
<text x="19.8" y="126.2">B</text>
<text x="270.9" y="126.2">B</text>
<text x="19.8" y="171.9">A</text>
<text x="270.9" y="171.9">A</text>
<text x="46.6" y="195.2">5</text>
<text x="96.3" y="195.2">4</text>
<text x="146" y="195.2">3</text>
<text x="195.7" y="195.2">2</text>
<text x="245.4" y="195.2">1</text>
</g>
<g font-size="1.9" fill="#808080">
<text x="215.7" y="71" transform="rotate(-90 215.7 71)">V</text>
<text x="38.2" y="72.5" transform="rotate(180 38.2 72.5)">V</text>
</g>
</svg>
